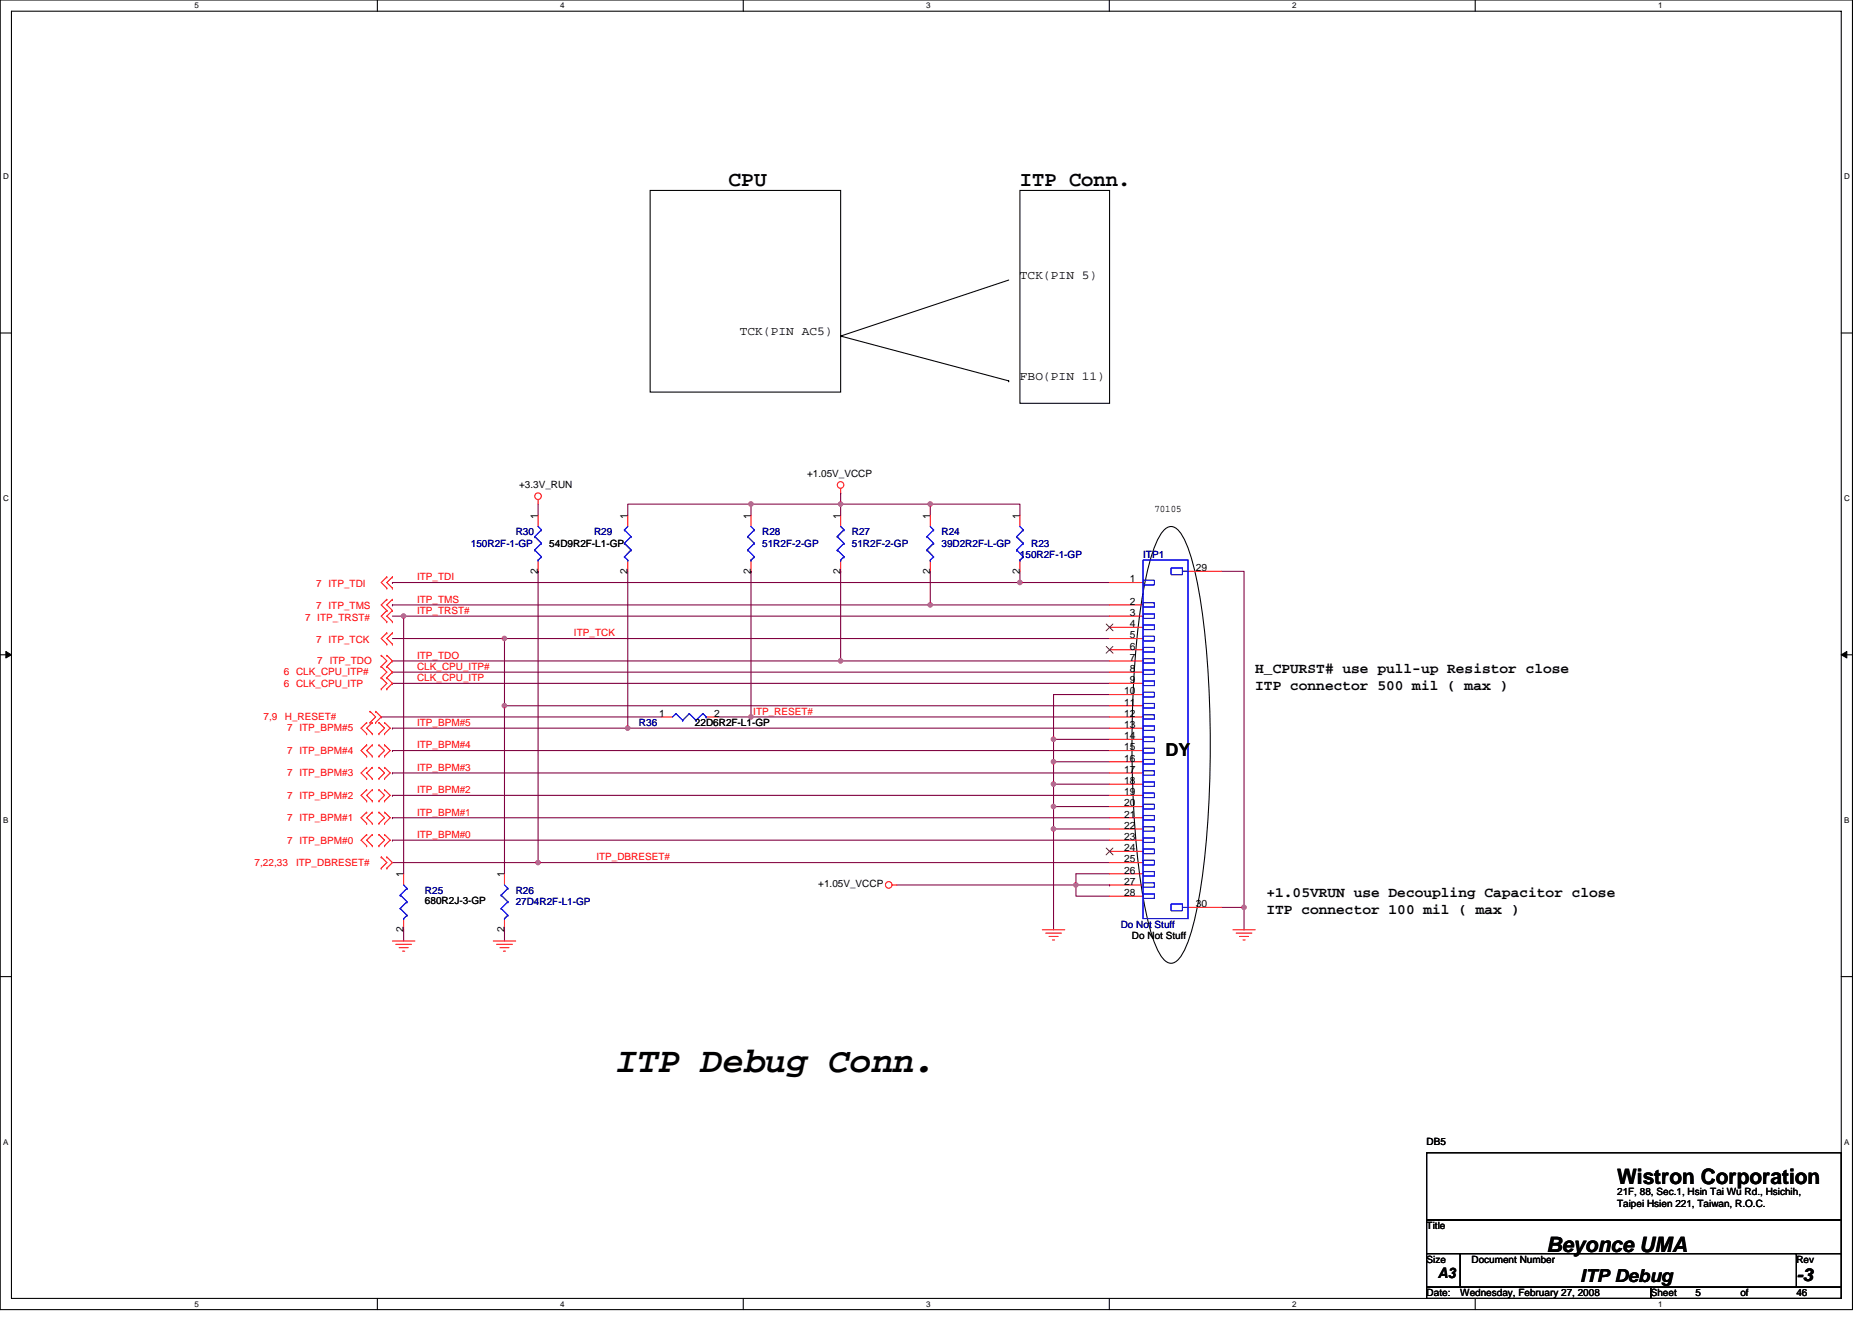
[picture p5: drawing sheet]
<svg xmlns="http://www.w3.org/2000/svg" width="297mm" height="210mm" viewBox="0 0 297 210" stroke-linecap="round" stroke-linejoin="round" font-family="sans-serif">
<path d="M0 0h293.9v207.9h-293.9zM1.8 1.8h290.4v204.3h-290.4z" fill="none" stroke="#000" stroke-width=".17"/>
<g fill="#fff">
<path d="M30.8 .2h.7v1.4h-.7z"/>
<path d="M30.8 206.3h.7v1.4h-.7z"/>
</g>
<path d="M59.9 0v1.8M59.9 206.1v1.8" fill="none" stroke="#000" stroke-width=".17"/>
<g fill="#fff">
<path d="M88.9 .2h.7v1.4h-.7z"/>
<path d="M88.9 206.3h.7v1.4h-.7z"/>
</g>
<path d="M117.9 0v1.8M117.9 206.1v1.8" fill="none" stroke="#000" stroke-width=".17"/>
<g fill="#fff">
<path d="M147 .2h.7v1.4h-.7z"/>
<path d="M147 206.3h.7v1.4h-.7z"/>
</g>
<path d="M176 0v1.8M176 206.1v1.8" fill="none" stroke="#000" stroke-width=".17"/>
<g fill="#fff">
<path d="M205 .2h.7v1.4h-.7z"/>
<path d="M205 206.3h.7v1.4h-.7z"/>
</g>
<path d="M234.1 0v1.8M234.1 206.1v1.8" fill="none" stroke="#000" stroke-width=".17"/>
<g fill="#fff">
<path d="M263.1 .2h.7v1.4h-.7z"/>
<path d="M263.1 206.3h.7v1.4h-.7z"/>
<path d="M.5 27.3h.9v1.4h-.9z"/>
<path d="M292.6 27.3h.9v1.4h-.9z"/>
<path d="M.5 78.4h.9v1.4h-.9z"/>
<path d="M292.6 78.4h.9v1.4h-.9z"/>
</g>
<path d="M0 52.9h1.8M292.2 52.9h1.7" fill="none" stroke="#000" stroke-width=".17"/>
<g fill="#fff">
<path d="M.5 129.5h.8v1.4h-.8z"/>
<path d="M292.6 129.5h.9v1.4h-.9z"/>
</g>
<path d="M0 103.9h1.8M292.2 103.9h1.7" fill="none" stroke="#000" stroke-width=".17"/>
<path d="M.9 103.4l.9 .5-.9 .5zM292.2 103.9l.8-.5v1z" fill="#000" stroke="#000" stroke-width=".16"/>
<g fill="#fff">
<path d="M.5 180.5h.8v1.4h-.8z"/>
<path d="M292.6 180.5h.9v1.4h-.9z"/>
</g>
<g fill="none" stroke="#000" stroke-width=".17">
<path d="M103.2 30.2h30.2v32h-30.2zM161.8 30.2h14.3v33.8h-14.3zM133.4 53.3h.1M133.4 53.3l26.7 7.2M160.1 44.4l-26.7 8.9M160.1 60.5h.1M184.8 84.1a1.37 1.37 0 0 1 2.1 0 9.6 9.6 0 0 1 1.9 3.7 91.7 91.7 0 0 1 3 21.7 159.7 159.7 0 0 1-1.8 34.2 23.9 23.9 0 0 1-2.6 8.1 1.61 1.61 0 0 1-2.6 .6 9.6 9.6 0 0 1-2-3.8 92.2 92.2 0 0 1-3-21.6 160.4 160.4 0 0 1 1.8-34.3 23.8 23.8 0 0 1 2.7-8zM0 155h1.8M292.2 155h1.7M226.4 199h5.3v5.3h-5.3zM226.4 183h65.8v10.6h-65.8zM226.4 193.6h65.8v5.4h-65.8z"/>
<path d="M231.7 199h53.3v5.3h-53.3zM285 199h7.2v5.3h-7.2zM226.4 204.3h35.5v1.8h-35.5zM261.9 204.3h30.3v1.8h-30.3z"/>
</g>
<g fill="none" stroke="#800040" stroke-width=".17">
<path d="M133.4 78.2h.1M133.4 78.2v1.8M62.3 97.8h1.7v40.9M62.3 92.5h.1M62.3 96h.1M62.3 96h113.8M64 97.8h.1M64 97.8h112.1M85.4 90.7h.1M85.4 80v1.8M85.4 90.7v46.2M99.6 90.7v24.9h-37.3"/>
<path d="M119.2 80h14.2M119.2 80v1.8M119.2 90.7h.1M119.2 80h-19.6v1.8M119.2 80h.1M119.2 90.7v23.1M133.4 80h14.2M133.4 80v1.8M133.4 90.7h.1M133.4 90.7v14.2M147.6 80h14.2v1.8M147.6 80h.1"/>
<path d="M147.6 96h.1M147.6 90.7v5.3M147.6 80v1.8M161.8 90.7v1.8h-99.5M161.8 92.5h.1M161.8 92.5h14.3M193.8 90.7h3.6v53.3M60.5 113.8h.1M60.5 113.8h44.4M62.3 104.9h.1M62.3 106.7h.1M62.3 108.5h.1"/>
<path d="M62.3 101.3h17.7M62.3 119.1h.1M62.3 115.6h.1M62.3 104.9h71.1M62.3 106.7h113.8M62.3 108.5h113.8M62.3 119.1h113.8M80 112h.1M80 101.3h.1M80 112v26.7M80 112h96.1M80 101.3v10.7"/>
<path d="M80 101.3h96.1M99.6 115.6h.1M99.6 115.6h76.5M113.8 113.8h5.4M119.2 113.8h.1M119.2 113.8h56.9M133.4 104.9h42.7M167.2 117.3h.1M167.2 117.3h8.9M167.2 117.3v14.3M176.1 110.2h-8.9v7.1M62.3 136.9h23.1"/>
<path d="M62.3 133.3h.1M62.3 129.8h.1M62.3 126.2h.1M62.3 122.7h.1M62.3 133.3h113.8M62.3 129.8h113.8M62.3 126.2h113.8M62.3 122.7h113.8M85.4 136.9h.1M85.4 136.9h90.7M167.2 131.6v16M167.2 120.9h8.9"/>
<path d="M167.2 120.9h.1M167.2 124.5h8.9M167.2 124.5h.1M167.2 128h8.9M167.2 128h.1M167.2 131.6h.1M167.2 131.6h8.9M176.1 138.7h-5.4v1.8M64 147.6v1.8M80 147.6v1.8M142.3 140.5h28.4M170.7 140.5v1.7h5.4"/>
<path d="M170.7 140.5h5.4M176.1 140.5h.1M193.8 144h3.6v3.6M197.4 144h.1"/>
</g>
<g fill="#f0f" stroke="#f0f" stroke-width=".17">
<circle cx="197.4" cy="144" r=".35"/>
<circle cx="80" cy="112" r=".35"/>
<circle cx="170.7" cy="140.4" r=".35"/>
<circle cx="80" cy="101.3" r=".35"/>
<circle cx="85.4" cy="136.9" r=".35"/>
<circle cx="147.6" cy="80" r=".35"/>
<circle cx="99.6" cy="115.6" r=".35"/>
<circle cx="167.2" cy="117.3" r=".35"/>
<circle cx="167.2" cy="120.9" r=".35"/>
<circle cx="167.2" cy="124.4" r=".35"/>
<circle cx="167.2" cy="128" r=".35"/>
<circle cx="167.2" cy="131.6" r=".35"/>
<circle cx="147.6" cy="96" r=".35"/>
<circle cx="64" cy="97.8" r=".35"/>
<circle cx="133.4" cy="80" r=".35"/>
<circle cx="133.4" cy="104.9" r=".35"/>
<circle cx="119.2" cy="113.8" r=".35"/>
<circle cx="161.8" cy="92.4" r=".35"/>
<circle cx="119.2" cy="80" r=".35"/>
</g>
<g fill="none" stroke="#f00" stroke-width=".17">
<path d="M85.4 79.3v.7M133.4 77.5v.7M61.4 91.6h.1M61.4 93.3h.1M61.4 95.1h.1M61.4 96.9h.1M61.4 98.7h.1M61.4 91.6l-.9 .9 .9 .8M61.4 95.1l-.9 .9 .9 .9M61.4 96.9l-.9 .9 .9 .9M62.3 91.6h.1M62.3 93.3h.1"/>
<path d="M62.3 95.1h.1M62.3 96.9h.1M62.3 98.7h.1M62.3 91.6l-.9 .9 .9 .8M62.3 95.1l-.9 .9 .9 .9M62.3 96.9l-.9 .9 .9 .9M85.4 81.8v1.8M85.4 88.9v1.8M99.6 81.8v1.8M99.6 88.9v1.8M119.2 81.8v1.8M119.2 88.9v1.8"/>
<path d="M133.4 81.8v1.8M133.4 88.9v1.8M147.6 81.8v1.8M147.6 88.9v1.8M161.8 81.8v1.8M161.8 88.9v1.8M176.1 92.5h5.3M176.1 96h5.3M176.1 97.8h5.3M176.1 99.6h5.3M188.5 90.7h5.3M58.2 116.5h.1"/>
<path d="M58.2 114.7h.1M58.2 118.2h.1M58.2 114.7l-.9 .9 .9 .9M58.2 118.2l-.9 .9 .9 .9M58.7 114.7h.1M58.7 112.9h.1M58.7 112.9l.9 .9-.9 .9M59.1 114.7h.1M59.1 116.5h.1M59.1 118.2h.1M59.1 114.7l-.9 .9 .9 .9M59.1 118.2l-.9 .9 .9 .9"/>
<path d="M59.6 112.9h.1M59.6 114.7h.1M59.6 112.9l.9 .9-.9 .9M60.1 116.5h.1M60.1 114.7h.1M60.1 118.2h.1M60.1 114.7l.9 .9-.9 .9M60.1 118.2l.9 .9-.9 .9M60.5 105.8h.1M60.5 104h.1M60.5 107.6h.1M60.5 109.3h.1"/>
<path d="M60.5 104l.9 .9-.9 .9M60.5 105.8l.9 .9-.9 .9M60.5 107.6l.9 .9-.9 .8M61 116.5h.1M61 114.7h.1M61 118.2h.1M61 114.7l.9 .9-.9 .9M61 118.2l.9 .9-.9 .9M61.4 104h.1M61.4 105.8h.1M61.4 107.6h.1M61.4 109.3h.1"/>
<path d="M61.4 100.5h.1M61.4 102.2h.1M61.4 104l.9 .9-.9 .9M61.4 105.8l.9 .9-.9 .9M61.4 107.6l.9 .9-.9 .8M61.4 100.5l-.9 .8 .9 .9M62.3 100.5h.1M62.3 102.2h.1M62.3 100.5l-.9 .8 .9 .9M104.9 113.8h1.8M112.1 113.8h1.7M176.1 101.3h5.3"/>
<path d="M176.1 103.1h5.3M176.1 104.9h5.3M176.1 106.7h5.3M176.1 108.5h5.3M176.1 110.2h5.3M176.1 112h5.3M176.1 113.8h5.3M176.1 115.6h5.3M176.1 117.3h5.3M176.1 119.1h5.3M58.2 120h.1M58.2 123.6h.1"/>
<path d="M58.2 121.8h.1M58.2 127.1h.1M58.2 125.3h.1M58.2 130.7h.1M58.2 128.9h.1M58.2 134.2h.1M58.2 132.5h.1M58.2 121.8l-.9 .9 .9 .9M58.2 125.3l-.9 .9 .9 .9M58.2 128.9l-.9 .9 .9 .9M58.2 132.5l-.9 .8 .9 .9M59.1 120h.1"/>
<path d="M59.1 121.8h.1M59.1 123.6h.1M59.1 125.3h.1M59.1 127.1h.1M59.1 128.9h.1M59.1 130.7h.1M59.1 132.5h.1M59.1 134.2h.1M59.1 121.8l-.9 .9 .9 .9M59.1 125.3l-.9 .9 .9 .9M59.1 128.9l-.9 .9 .9 .9M59.1 132.5l-.9 .8 .9 .9"/>
<path d="M60.1 120h.1M60.1 123.6h.1M60.1 121.8h.1M60.1 127.1h.1M60.1 125.3h.1M60.1 130.7h.1M60.1 128.9h.1M60.1 134.2h.1M60.1 132.5h.1M60.1 121.8l.9 .9-.9 .9M60.1 125.3l.9 .9-.9 .9M60.1 128.9l.9 .9-.9 .9"/>
<path d="M60.1 132.5l.9 .8-.9 .9M60.5 137.8h.1M60.5 136h.1M60.5 136l.9 .9-.9 .9M61 120h.1M61 123.6h.1M61 121.8h.1M61 127.1h.1M61 125.3h.1M61 130.7h.1M61 128.9h.1M61 134.2h.1"/>
<path d="M61 132.5h.1M61 121.8l.9 .9-.9 .9M61 125.3l.9 .9-.9 .9M61 128.9l.9 .9-.9 .9M61 132.5l.9 .8-.9 .9M61.4 136h.1M61.4 137.8h.1M61.4 136l.9 .9-.9 .9M64 138.7v1.8M80 138.7v1.8M176.1 120.9h5.3M176.1 122.7h5.3"/>
<path d="M176.1 124.5h5.3M176.1 126.2h5.3M176.1 128h5.3M176.1 129.8h5.3M176.1 131.6h5.3M176.1 133.3h5.3M176.1 135.1h5.3M176.1 136.9h5.3M176.1 138.7h5.3M62.3 149.4h3.5M62.8 149.9h2.5M63.3 150.4h1.5"/>
<path d="M63.9 151h.3M64 145.8v1.8M78.3 149.4h3.5M78.8 149.9h2.5M79.3 150.4h1.5M79.9 151h.3M80 145.8v1.8M141.6 140.5h.7M165.4 147.6h3.5M165.9 148.1h2.5M166.5 148.6h1.4M167 149.2h.3"/>
<path d="M176.1 140.5h5.3M176.1 142.2h5.3M188.5 144h5.3M195.6 147.6h3.6M196.1 148.1h2.5M196.7 148.6h1.4M197.2 149.2h.4"/>
<circle cx="85.4" cy="78.8" r=".52"/>
<circle cx="133.4" cy="77" r=".52"/>
<circle cx="141" cy="140.5" r=".52"/>
</g>
<g fill="none" stroke="#00f" stroke-width=".17">
<path d="M84.9 85.2h.1M84.9 87.3h.1M84.9 85.2l1 1M84.9 87.3l1 1.1M85.4 88.9h.1M85.4 83.6l.5 .5M85.9 84.1h.1M85.9 86.2h.1M85.9 88.4h.1M85.9 84.1l-1 1.1M85.9 86.2l-1 1.1M85.9 88.4l-.5 .5"/>
<path d="M99.1 84.1h.1M99.1 86.2h.1M99.1 88.4h.1M99.1 84.1l1 1.1M99.1 86.2l1 1.1M99.1 88.4l.5 .5M99.6 88.9h.1M99.6 83.6l-.5 .5M100.1 85.2h.1M100.1 87.3h.1M100.1 85.2l-1 1M100.1 87.3l-1 1.1"/>
<path d="M118.6 85.2h.1M118.6 87.3h.1M118.6 85.2l1.1 1M118.6 87.3l1.1 1.1M119.2 88.9h.1M119.2 83.6l.5 .5M119.7 84.1h.1M119.7 86.2h.1M119.7 88.4h.1M119.7 84.1l-1.1 1.1M119.7 86.2l-1.1 1.1M119.7 88.4l-.5 .5"/>
<path d="M132.9 85.2h.1M132.9 87.3h.1M132.9 85.2l1 1M132.9 87.3l1 1.1M133.4 88.9h.1M133.4 83.6l.5 .5M133.9 84.1h.1M133.9 86.2h.1M133.9 88.4h.1M133.9 84.1l-1 1.1M133.9 86.2l-1 1.1M133.9 88.4l-.5 .5"/>
<path d="M147.1 85.2h.1M147.1 87.3h.1M147.1 85.2l1 1M147.1 87.3l1 1.1M147.6 88.9h.1M147.6 83.6l.5 .5M148.1 84.1h.1M148.1 86.2h.1M148.1 88.4h.1M148.1 84.1l-1 1.1M148.1 86.2l-1 1.1M148.1 88.4l-.5 .5"/>
<path d="M161.3 85.2h.1M161.3 87.3h.1M161.3 85.2l1.1 1M161.3 87.3l1.1 1.1M161.8 88.9h.1M161.8 83.6l.6 .5M162.4 84.1h.1M162.4 86.2h.1M162.4 88.4h.1M162.4 84.1l-1.1 1.1M162.4 86.2l-1.1 1.1M162.4 88.4l-.6 .5"/>
<path d="M181.4 92.1h1.8v.7h-1.8zM181.4 95.7h1.8v.7h-1.8zM181.4 97.4h1.8v.7h-1.8zM181.4 99.2h1.8v.7h-1.8zM181.4 88.9h7.1v56.9h-7.1zM185.8 90.1h1.8v1.1h-1.8zM187.6 90.7h.9M188.5 90.7h.1M107.2 113.3h.1M107.2 113.3l-.5 .5M107.2 113.3l1.1 1M108.3 114.3h.1"/>
<path d="M109.4 113.3h.1M109.4 113.3l-1.1 1M109.4 113.3l1 1M110.4 114.3h.1M111.5 113.3h.1M111.5 113.3l-1.1 1M111.5 113.3l.6 .5M112.1 113.8h.1M181.4 101h1.8v.7h-1.8zM181.4 102.8h1.8v.7h-1.8zM181.4 104.5h1.8v.8h-1.8zM181.4 106.3h1.8v.7h-1.8z"/>
<path d="M181.4 108.1h1.8v.7h-1.8zM181.4 109.9h1.8v.7h-1.8zM181.4 111.7h1.8v.7h-1.8zM181.4 113.4h1.8v.8h-1.8zM181.4 115.2h1.8v.7h-1.8zM181.4 117h1.8v.7h-1.8zM181.4 118.8h1.8v.7h-1.8zM181.4 120.5h1.8v.8h-1.8zM181.4 122.3h1.8v.7h-1.8zM181.4 124.1h1.8v.7h-1.8zM181.4 125.9h1.8v.7h-1.8zM181.4 127.7h1.8v.7h-1.8z"/>
<path d="M181.4 129.4h1.8v.8h-1.8zM181.4 131.2h1.8v.7h-1.8zM181.4 133h1.8v.7h-1.8zM181.4 134.8h1.8v.7h-1.8zM181.4 136.5h1.8v.8h-1.8zM181.4 136.5h.1M181.4 138.3h1.8v.7h-1.8zM181.4 138.3h.1M63.5 142.1h.1M63.5 144.2h.1M63.5 142.1l1.1 1M63.5 144.2l1.1 1.1"/>
<path d="M64 145.8h.1M64 140.5l.6 .5M64.6 141h.1M64.6 143.1h.1M64.6 145.3h.1M64.6 141l-1.1 1.1M64.6 143.1l-1.1 1.1M64.6 145.3l-.6 .5M79.5 142.1h.1M79.5 144.2h.1M79.5 142.1l1.1 1M79.5 144.2l1.1 1.1"/>
<path d="M80 145.8h.1M80 140.5l.6 .5M80.6 141h.1M80.6 143.1h.1M80.6 145.3h.1M80.6 141l-1.1 1.1M80.6 143.1l-1.1 1.1M80.6 145.3l-.6 .5M181.4 140.1h1.8v.7h-1.8zM181.4 141.9h1.8v.7h-1.8zM185.8 143.5h1.8v1h-1.8zM187.6 144h.9"/>
</g>
<path d="M175.5 99l1.1 1.1M176.6 99l-1.1 1.1M175.5 102.6l1.1 1.1M176.6 102.6l-1.1 1.1M175.5 134.6l1.1 1.1M176.6 134.6l-1.1 1.1" fill="none" stroke="#804000" stroke-width=".16"/>
<text font-size="5.7" x="97.8" y="170.1">ITP Debug Conn.</text>
<g font-size="3.4">
<text x="115.6" y="29.5">CPU</text>
<text x="161.8" y="29.5">ITP Conn.</text>
<text x="256.6" y="187.9">Wistron Corporation</text>
<text x="245.4" y="198.7">Beyonce UMA</text>
</g>
<g font-size="2.8">
<text x="185" y="120">DY</text>
<text x="250.7" y="203.5">ITP Debug</text>
<text x="285" y="203.3">-3</text>
</g>
<g font-size="2.3">
<text x="199.2" y="106.8">H_CPURST# use pull-up Resistor close</text>
<text x="199.2" y="109.5">ITP connector 500 mil ( max )</text>
<text x="201" y="142.4">+1.05VRUN use Decoupling Capacitor close</text>
<text x="201" y="145">ITP connector 100 mil ( max )</text>
<text x="228.2" y="202.9">A3</text>
</g>
<g font-size="1.9">
<text x="161.8" y="44.2">TCK(PIN 5)</text>
<text x="117.4" y="53.1">TCK(PIN AC5)</text>
<text x="161.8" y="60.2">FBO(PIN 11)</text>
</g>
<g font-size="1.6">
<text x="82.4" y="77.5">+3.3V_RUN</text>
<text x="128.1" y="75.7">+1.05V_VCCP</text>
<text x="85.4" y="82.3" transform="rotate(-90 85.4 82.3)">1</text>
<text x="99.6" y="82.3" transform="rotate(-90 99.6 82.3)">1</text>
<text x="119.1" y="82.3" transform="rotate(-90 119.1 82.3)">1</text>
<text x="133.4" y="82.3" transform="rotate(-90 133.4 82.3)">1</text>
<text x="147.6" y="82.3" transform="rotate(-90 147.6 82.3)">1</text>
<text x="161.8" y="82.3" transform="rotate(-90 161.8 82.3)">1</text>
<text x="183.2" y="81.3">70105</text>
<text x="87.2" y="86.8">54D9R2F-L1-GP</text>
<text x="85.4" y="91.1" transform="rotate(-90 85.4 91.1)">2</text>
<text x="99.6" y="91.1" transform="rotate(-90 99.6 91.1)">2</text>
<text x="119.1" y="91.1" transform="rotate(-90 119.1 91.1)">2</text>
<text x="133.4" y="91.1" transform="rotate(-90 133.4 91.1)">2</text>
<text x="147.6" y="91.1" transform="rotate(-90 147.6 91.1)">2</text>
<text x="161.8" y="91.1" transform="rotate(-90 161.8 91.1)">2</text>
<text x="179.3" y="92.4">1</text>
<text x="179.3" y="96">2</text>
<text x="189.8" y="90.7">29</text>
<text x="179.3" y="97.8">3</text>
<text x="179.3" y="99.5">4</text>
<text x="179.3" y="101.3">5</text>
<text x="179.3" y="103.1">6</text>
<text x="179.3" y="104.9">7</text>
<text x="179.3" y="106.7">8</text>
<text x="104.6" y="113.8">1</text>
<text x="113.3" y="113.8">2</text>
<text x="178.4" y="110.2">10</text>
<text x="178.4" y="112">11</text>
<text x="178.4" y="113.8">12</text>
<text x="179.3" y="108.4">9</text>
<text x="110.3" y="115.2">22D6R2F-L1-GP</text>
<text x="178.4" y="115.5">13</text>
<text x="178.4" y="117.3">14</text>
<text x="178.4" y="119.1">15</text>
<text x="178.4" y="120.9">16</text>
<text x="178.4" y="122.7">17</text>
<text x="178.4" y="124.4">18</text>
<text x="178.4" y="126.2">19</text>
<text x="178.4" y="128">20</text>
<text x="178.4" y="129.8">21</text>
<text x="178.4" y="131.6">22</text>
<text x="178.4" y="133.3">23</text>
<text x="178.4" y="135.1">24</text>
<text x="178.4" y="136.9">25</text>
<text x="64" y="139.2" transform="rotate(-90 64 139.2)">1</text>
<text x="67.4" y="143.5">680R2J-3-GP</text>
<text x="80" y="139.2" transform="rotate(-90 80 139.2)">1</text>
<text x="129.8" y="140.8">+1.05V_VCCP</text>
<text x="178.4" y="138.7">26</text>
<text x="178.4" y="140.4">27</text>
<text x="178.4" y="142.2">28</text>
<text x="189.8" y="144">30</text>
<text x="64" y="148" transform="rotate(-90 64 148)">2</text>
<text x="80" y="148" transform="rotate(-90 80 148)">2</text>
<text x="179.6" y="149">Do Not Stuff</text>
<text x="226.4" y="181.7">DB5</text>
<text x="256.6" y="189.7">21F, 88, Sec.1, Hsin Tai Wu Rd., Hsichih,</text>
<text x="256.6" y="191.5">Taipei Hsien 221, Taiwan, R.O.C.</text>
<text x="226.4" y="195.1">Title</text>
<text x="226.4" y="200.4">Size</text>
<text x="233.5" y="200.4">Document Number</text>
<text x="285" y="200.4">Rev</text>
<text x="226.4" y="205.7">Date:</text>
<text x="231.7" y="205.7">Wednesday, February 27, 2008</text>
<text x="261.9" y="205.7">Sheet</text>
<text x="269" y="205.7">5</text>
<text x="276.2" y="205.7">of</text>
<text x="285" y="205.7">46</text>
</g>
<g font-size="1.6" fill="#000080">
<text x="74.7" y="86.8">150R2F-1-GP</text>
<text x="81.8" y="85">R30</text>
<text x="94.3" y="85">R29</text>
<text x="120.9" y="85">R28</text>
<text x="120.9" y="86.8">51R2F-2-GP</text>
<text x="135.2" y="85">R27</text>
<text x="135.2" y="86.8">51R2F-2-GP</text>
<text x="149.4" y="85">R24</text>
<text x="149.4" y="86.8">39D2R2F-L-GP</text>
<text x="161.8" y="88.5">150R2F-1-GP</text>
<text x="163.6" y="86.8">R23</text>
<text x="181.4" y="88.5">ITP1</text>
<text x="101.4" y="115.2">R36</text>
<text x="67.4" y="141.9">R25</text>
<text x="81.8" y="141.9">R26</text>
<text x="81.8" y="143.7">27D4R2F-L1-GP</text>
<text x="177.8" y="147.2">Do Not Stuff</text>
</g>
<g font-size="1.6" fill="#f00">
<text x="50.2" y="93.2">7 ITP_TDI</text>
<text x="66.2" y="92.1">ITP_TDI</text>
<text x="66.2" y="95.7">ITP_TMS</text>
<text x="48.4" y="98.5">7 ITP_TRST#</text>
<text x="50.2" y="96.7">7 ITP_TMS</text>
<text x="66.2" y="97.4">ITP_TRST#</text>
<text x="91.1" y="101">ITP_TCK</text>
<text x="45" y="107.2">6 CLK_CPU_ITP#</text>
<text x="50.2" y="102">7 ITP_TCK</text>
<text x="50.4" y="105.4">7 ITP_TDO</text>
<text x="66.2" y="104.5">ITP_TDO</text>
<text x="66.2" y="106.3">CLK_CPU_ITP#</text>
<text x="45" y="109">6 CLK_CPU_ITP</text>
<text x="66.2" y="108.1">CLK_CPU_ITP</text>
<text x="119.5" y="113.4">ITP_RESET#</text>
<text x="41.8" y="114.3">7,9</text>
<text x="45.2" y="114.3">H_RESET#</text>
<text x="45.5" y="116.1">7 ITP_BPM#5</text>
<text x="45.5" y="119.7">7 ITP_BPM#4</text>
<text x="66.2" y="118.8">ITP_BPM#4</text>
<text x="66.2" y="115.2">ITP_BPM#5</text>
<text x="45.5" y="123.2">7 ITP_BPM#3</text>
<text x="66.2" y="125.9">ITP_BPM#2</text>
<text x="66.2" y="122.3">ITP_BPM#3</text>
<text x="45.5" y="126.8">7 ITP_BPM#2</text>
<text x="45.5" y="130.3">7 ITP_BPM#1</text>
<text x="66.2" y="129.4">ITP_BPM#1</text>
<text x="40.4" y="137.4">7,22,33</text>
<text x="45.5" y="133.9">7 ITP_BPM#0</text>
<text x="47" y="137.4">ITP_DBRESET#</text>
<text x="66.2" y="133">ITP_BPM#0</text>
<text x="94.6" y="136.5">ITP_DBRESET#</text>
</g>
<g font-size="1.3">
<text x="30.8" y="1.3">5</text>
<text x="88.9" y="1.3">4</text>
<text x="147" y="1.3">3</text>
<text x="205" y="1.3">2</text>
<text x="263.1" y="1.3">1</text>
<text x=".5" y="28.4">D</text>
<text x="292.6" y="28.4">D</text>
<text x=".5" y="79.5">C</text>
<text x="292.6" y="79.5">C</text>
<text x=".5" y="130.6">B</text>
<text x="292.6" y="130.6">B</text>
<text x=".5" y="181.7">A</text>
<text x="292.6" y="181.7">A</text>
<text x="30.8" y="207.4">5</text>
<text x="88.9" y="207.4">4</text>
<text x="147" y="207.4">3</text>
<text x="205" y="207.4">2</text>
<text x="263.1" y="207.4">1</text>
</g>
</svg>
